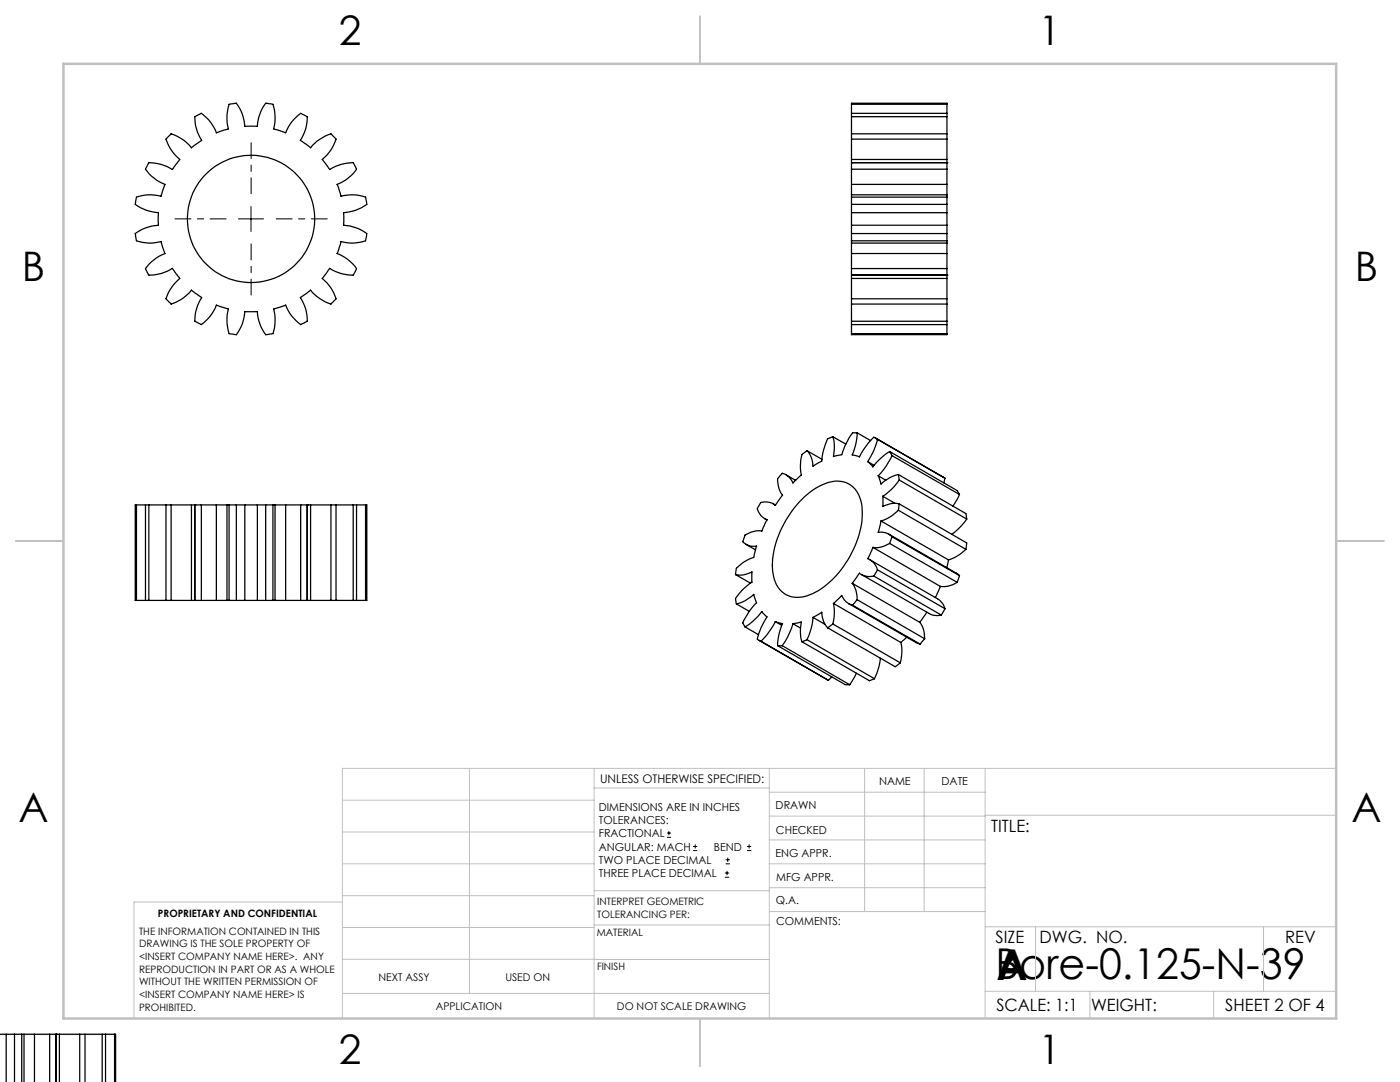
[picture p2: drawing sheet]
<svg xmlns="http://www.w3.org/2000/svg" width="279mm" height="216mm" viewBox="0 0 279 216" stroke-linecap="round" stroke-linejoin="round" font-family="sans-serif">
<g fill="none" stroke="#000" stroke-width=".2">
<path d="M47.6 43.7h5M50.1 41.2v5M133.1 167.1h.8M133.1 166.2h.8M133.5 165.8v.9M138.3 169.7h.8M138.3 168.9h.8M138.7 168.5v.8M144.7 175h.8M144.7 174.2h.8M144.8 172.4h.9M144.8 171.6h.9"/>
<path d="M145.1 173.8v.8M145.2 171.1v.9M149.1 169.7h.8M149.1 168.9h.8M149.5 168.5v.8"/>
</g>
<path d="M50.1 38.7v-10.2M45.1 43.7h-10.2M50.1 48.7v10.2M55.1 43.7h10.2" fill="none" stroke="#000" stroke-width=".2" stroke-dasharray="15.2 1.3 1.3 1.3" stroke-dashoffset="12"/>
<g fill="none" stroke="#c0c0c0" stroke-width=".2">
<path d="M68.3 159.7h50.3M93.7 153.3v44.9M118.6 153.3v49.9M118.6 157.2h34.9M153.5 153.3v49.9M153.5 158.1h43.1M172.5 153.3v28.6M184.4 153.3v28.6M196.6 153.3v49.9M266.7 153.3h-198.4v49.9M68.3 178.7h50.3M68.3 172.4h50.3"/>
<path d="M68.3 166h50.3M68.3 180h-41.6v23.2M118.6 177.7h35M153.5 167.6h43.1M153.5 162.8h43.1M153.5 172.4h43.1M153.5 177.1h43.1M196.6 162.7h70.1M68.3 198.2h85.2M68.3 191.4l85.2 .1M68.3 185.1h50.3M118.6 184.6h35"/>
<path d="M153.6 181.9h43M196.6 197.8h70.1M196.6 184.9h70.1M206.7 184.9v12.9M217.5 197.8v5.4M242.2 197.8v5.4M252.2 184.9v12.9"/>
</g>
<path d="M139.7 3.2v9.5M3.1 107.9h9.6M266.7 107.9h9.5M139.7 203.2v9.6" fill="none" stroke="#c0c0c0" stroke-width=".25"/>
<path d="M12.7 12.7h254v190.5h-254z" fill="none" stroke="#c0c0c0" stroke-width=".5"/>
<g fill="none" stroke="#000" stroke-width=".25">
<path d="M33.6 27.2l.5-.5a8.2 8.2 0 0 1 4.1 2.8l2.1-1.5a8.8 8.8 0 0 1-1.4-4.7l1.3-.7a8.4 8.4 0 0 1 3 3.9l2.4-.8a8.7 8.7 0 0 1 .1-4.9l1.5-.2a8.3 8.3 0 0 1 1.7 4.6h2.5a8.6 8.6 0 0 1 1.6-4.6l1.5 .2a8.7 8.7 0 0 1 .1 4.9l2.4 .8a8.4 8.4 0 0 1 3-3.9l1.3 .7a8.1 8.1 0 0 1-1.4 4.7l2.1 1.5a8.7 8.7 0 0 1 4-2.8l1.1 1.1a8.3 8.3 0 0 1-2.8 4l1.5 2a8.8 8.8 0 0 1 4.7-1.3l.7 1.3a8.3 8.3 0 0 1-3.9 3l.8 2.4a8.3 8.3 0 0 1 4.9 .1l.2 1.5a8.6 8.6 0 0 1-4.6 1.6v2.5a8.6 8.6 0 0 1 4.6 1.7l-.2 1.4a7.9 7.9 0 0 1-4.9 .2l-.8 2.4a8.5 8.5 0 0 1 3.9 3l-.7 1.3a8.4 8.4 0 0 1-4.7-1.3l-1.5 2a8.3 8.3 0 0 1 2.8 4l-1.1 1.1a8.7 8.7 0 0 1-4-2.8l-2.1 1.5a8.1 8.1 0 0 1 1.4 4.7l-1.3 .7a8.4 8.4 0 0 1-3-3.9l-2.4 .8a8.7 8.7 0 0 1-.1 4.9l-1.5 .2a8.6 8.6 0 0 1-1.6-4.6h-2.5a8.3 8.3 0 0 1-1.7 4.6l-1.5-.2a8.7 8.7 0 0 1-.1-4.9l-2.4-.8a8.4 8.4 0 0 1-3 3.9l-1.3-.7a8.8 8.8 0 0 1 1.4-4.7l-2.1-1.5a8.2 8.2 0 0 1-4.1 2.8l-1-1.1a8.9 8.9 0 0 1 2.8-4l-1.5-2a8.2 8.2 0 0 1-4.7 1.3l-.7-1.3a9 9 0 0 1 3.9-3l-.8-2.4a7.9 7.9 0 0 1-4.9-.2l-.2-1.4a8.6 8.6 0 0 1 4.6-1.7v-2.5a8.6 8.6 0 0 1-4.6-1.6l.2-1.5a8.3 8.3 0 0 1 4.9-.1l.8-2.4a8.8 8.8 0 0 1-3.9-3l.7-1.3a8.6 8.6 0 0 1 4.7 1.3l1.5-2a8.9 8.9 0 0 1-2.8-4zM169.9 39.3v1.5M169.9 38.9v.4M169.9 32.5v1.3M169.9 33.8v3M169.9 32.5h.1M169.9 36.8v2.1M169.9 26.7v1.1M169.9 27.8v4M169.9 31.8v.7M169.9 23.3v3.4M169.9 22.6v.7"/>
<path d="M169.9 20.8v1.8M169.9 20.8v-.2h19.1v.2M169.9 38.9h19.1M169.9 32.5h19.1M169.9 39.3h19.1M169.9 33.8h19.1M169.9 36.8h19.1M169.9 26.7h19.1M169.9 27.8h19.1M169.9 31.8h19.1M169.9 23.3h19.1M169.9 22.6h19.1"/>
<path d="M169.9 20.8h19.1M189 39.3v1.5M189 38.9v.4M189 32.5v1.3M189 33.8v3M189 32.5h.1M189 36.8v2.1M189 26.7v1.1M189 27.8v4M189 31.8v.7M189 23.3v3.4M189 22.6v.7"/>
<path d="M189 20.8v1.8M169.9 44.9v1.7M169.9 46.6v1.4M169.9 40.8v1.6M169.9 48v.5M169.9 53.6v1.3M169.9 50.6v3M169.9 54.9h.1M169.9 42.4v2.5M169.9 48.5v2.1M169.9 59.6v1.1M169.9 55.6v4"/>
<path d="M169.9 54.9v.7M169.9 48.5h19.1M169.9 54.9h19.1M169.9 44.9h19.1M169.9 46.6h19.1M169.9 48h19.1M169.9 40.8h19.1M169.9 42.4h19.1M169.9 53.6h19.1M169.9 50.6h19.1M169.9 59.6h19.1M169.9 55.6h19.1"/>
<path d="M189 44.9v1.7M189 46.6v1.4M189 40.8v1.6M189 48v.5M189 53.6v1.3M189 50.6v3M189 54.9h.1M189 42.4v2.5M189 48.5v2.1M189 59.6v1.1M189 55.6v4M189 54.9v.7"/>
<path d="M169.9 60.7v3.4M169.9 64.1v.7M169.9 64.8v1.8M169.9 66.6v.2h19.1v-.2M169.9 60.7h19.1M169.9 64.1h19.1M169.9 64.8h19.1M169.9 66.6h19.1M189 60.7v3.4M189 64.1v.7M189 64.8v1.8M156.9 94.8l1.9 1"/>
<path d="M160.5 99.1a9.7 9.7 0 0 1 7.4-3 5.1 5.1 0 0 1 4.1 4.8 18.2 18.2 0 0 1-4.1 12.7 13.8 13.8 0 0 1-7.8 5.5 4.9 4.9 0 0 1-5.8-4.5 17.6 17.6 0 0 1 3.8-12.7zM161 89.9l-.2 .2a2.11 2.11 0 0 0-1 2.3l.1 2.4-1.6 1.6a3.1 3.1 0 0 0-2.2-2l-.3 .4a1.67 1.67 0 0 0-.5 2.1l.3 .9 .6 1-1.5 2.1a2.83 2.83 0 0 0-2.9-.5l-.2 .3a1.19 1.19 0 0 0 .1 1.9l.5 .6 .9 .5M161 89.9l3 1.8M166.2 87.1l-.3 .1a1.62 1.62 0 0 0-1.2 1.5l-.5 1.7-.2 1.6-1.8 1a4.5 4.5 0 0 0-1.2-3.1M166.2 87.1l2.6 1.5M171.1 86.4h-.8a11.9 11.9 0 0 0-2.3 4.3l-1.7 .4a7.9 7.9 0 0 0-.1-4M171.1 86.4a11.2 11.2 0 0 1-1 4.4l1.4 .4a12.2 12.2 0 0 1 3-3.9l.6 .4M171.1 86.4l2.6 1.5M173.2 92.1l1.2 .8M174.8 87.4l13.8 8M175.1 87.7a13.2 13.2 0 0 1-1.9 4.4M175.1 87.7l13.5 7.7"/>
<path d="M175.3 94.9l1.5 .9M176.2 99v2.1a4.5 4.5 0 0 1 3.3-.6M176.2 99l2.4 1.4M177.6 90.1a12.7 12.7 0 0 0-3.4 3.1l-1-1.1M177.6 90.1l.4 .8M177.6 90.1l13.4 7.8 .5 .8M178 90.9a13.3 13.3 0 0 1-2.7 4M178 90.9l13.5 7.8M179.3 94.7a7.1 7.1 0 0 0-3.5 1.9l-.5-1.7M179.3 94.7l.2 1.1M179.3 94.7l13.5 7.8 .1 1.1M179.5 95.8a11.3 11.3 0 0 1-3.3 3.2"/>
<path d="M179.5 95.8l13.4 7.8M188.6 95.4l-.3 .9M191.5 98.7l-1.3 2.3M27.2 100.8h1.8M27.2 119.8h1.8M27.2 100.8h-.2v19h.2M27.2 100.8v19M29 100.8h.7M29 119.8h.7M29 100.8v19M29.7 100.8h3.4M29.7 119.8h3.4"/>
<path d="M29.7 100.8v19M33.1 100.8h1M33.1 119.8h1M33.1 100.8v19M34.1 100.8h4.1M34.1 119.8h4.1M34.1 100.8v19M38.2 100.8h.7M38.2 119.8h.7M38.2 100.8v19M38.9 100.8h1.3M38.9 119.8h1.3"/>
<path d="M38.9 100.8h.1M38.9 119.8h.1M38.9 100.8v19M40.2 100.8h3M40.2 119.8h3M40.2 100.8v19M43.2 100.8h2.1M43.2 119.8h2.1M43.2 100.8v19M45.3 100.8h.4M45.3 119.8h.4M45.3 100.8v19"/>
<path d="M45.7 100.8h1.5M45.7 119.8h1.5M45.7 100.8v19M47.2 100.8h1.7M47.2 119.8h1.7M47.2 100.8v19M48.9 100.8h2.5M48.9 119.8h2.5M48.9 100.8v19M51.4 100.8h1.6M51.4 119.8h1.6M51.4 100.8v19"/>
<path d="M53 100.8h1.5M53 119.8h1.5M53 100.8v19M54.5 100.8h.4M54.5 119.8h.4M54.5 100.8v19M54.9 100.8h2.1M54.9 119.8h2.1M54.9 100.8v19M57 100.8h3M57 119.8h3M57 100.8v19"/>
<path d="M60 100.8h1.3M60 119.8h1.3M60 100.8v19M61.3 100.8h.1M61.3 119.8h.1M61.3 100.8h.7M61.3 119.8h.7M61.3 100.8v19M62 100.8h4M62 119.8h4M62 100.8v19M66 100.8h1.1"/>
<path d="M66 119.8h1.1M66 100.8v19M67.1 100.8h3.4M67.1 119.8h3.4M67.1 100.8v19M70.5 100.8h.7M70.5 119.8h.7M70.5 100.8v19M71.2 100.8h1.8M71.2 119.8h1.8M71.2 100.8v19M73 100.8h.2v19h-.2"/>
<path d="M73 100.8v19M146.8 114.7a4.5 4.5 0 0 0 3.3-.6v2.1a9.9 9.9 0 0 0-3.3 3.4l.2 .9M146.8 114.7l3 1.6M148.9 108.6l1.9 1.1M152.6 103.5l.5 .3M153.1 103.7l-1.1 2.3a4.4 4.4 0 0 0-3.4 .9l-.3 1.1a1.39 1.39 0 0 0 1.1 .9l1.6 .1-.6 2.2a7.3 7.3 0 0 0-3.5 2.3l-.1 1.2M154.3 100.5l.5 .3M170.1 116.4a5 5 0 0 1 1 3.3M170.1 116.4l13.5 7.8M171.1 119.7l-1 1.1M171.1 119.7l13.4 7.8M171.9 114.7l13.7 7.8 .7 .3 1.6-.1"/>
<path d="M173.6 111.7l13.7 7.9 .8 .8 .5 1.1M174.2 109.2l-1 2.3a3.1 3.1 0 0 1 1.9 2.2M174.2 109.2l13.5 7.8M174.4 114.9a3.3 3.3 0 0 1-2.9-.5l-1.4 2M174.4 114.9l13.5 7.8M175.1 113.7l-.7 1.2M175.1 113.7l13.5 7.8M175.8 104l-.5 2.2a2.98 2.98 0 0 1 2.7 .9M175.8 104l13.5 7.7M177.4 106.6l13.5 7.8 .6 .5M177.6 108.4a5.1 5.1 0 0 1-3.4 .8M177.6 108.4l13.4 7.8"/>
<path d="M178 107.1l-.4 1.3M178 107.1l13.5 7.8M179.3 101.8a8.2 8.2 0 0 1-3.5 2.2M179.3 101.8l13.5 7.8M179.5 100.5l-.2 1.3M179.5 100.5l13.4 7.8-.1 1.3M187.7 117l-1 2.2M189.3 111.7l-.4 1.6M191 116.2a5 5 0 0 1-3.3 .8M191.5 114.9l-.5 1.3M192.8 109.6a8.6 8.6 0 0 1-3.5 2.1M192.9 103.6a13 13 0 0 1-2.9 3"/>
<path d="M147 120.5a7.1 7.1 0 0 0 3.4-1.9l.6 1.7a11.5 11.5 0 0 0-2.7 4.1l.4 .7M147 120.5l2.5 1.5M148.7 125.1l2.7 1.5M151.5 127.8l13.8 7.9M154.7 124l1.5 .4a11.2 11.2 0 0 0-1 4.4M154.7 124a12.2 12.2 0 0 1-2.9 3.9l-.6-.3a11.2 11.2 0 0 1 1.9-4.5l-1.1-1.1a12.7 12.7 0 0 1-3.3 3.1M154.7 124l1.3 .8M155.2 128.8h.9M155.2 128.8l13.5 7.8h.9M156.1 128.8l13.5 7.8M158.3 124.5l1.6-.4a7.9 7.9 0 0 0 .2 4M158.3 124.5a14.6 14.6 0 0 1-2.2 4.3"/>
<path d="M158.3 124.5l1.4 .8M160.1 128.1l13.4 7.7 1-.4M161 127.6l-.9 .5M161 127.6l13.5 7.8M162.2 123.2l1.8-1a4.7 4.7 0 0 0 1.2 3.1M162.2 123.2a11.7 11.7 0 0 1-1.2 4.4M162.2 123.2l2.5 1.4M165 135.5l.3 .2M165.2 125.3l13.4 7.7 1.1-.7M166 135.1l-.7 .6M166.2 124.5l-1 .8M166.2 124.5l13.5 7.8"/>
<path d="M166.3 120.4l1.7-1.6a3.1 3.1 0 0 0 2.1 2M166.3 120.4a8.7 8.7 0 0 1-.1 4.1M166.3 120.4l13.5 7.8M169.4 120.4l13.4 7.8 .8 .3M170.1 120.8l13.5 7.7M170.9 134.3l-1.3 2.3M175.7 131.3a11.4 11.4 0 0 1-1.2 4.1M179.8 128.2a8 8 0 0 1-.1 4.1M180.9 127.1l-1.1 1.1M183.6 124.2a5 5 0 0 1 .9 3.3M184.5 127.5l-.9 1M185 122.2l-1.4 2"/>
<path d="M188.6 121.5l-.7 1.2M0 206.4h1.2M1.2 206.4h1.7M1.2 206.4v9.5M2.9 206.4h1.4M2.9 206.4v9.5M4.3 206.4h.5M4.3 206.4v9.5M4.8 206.4h2.1M4.8 206.4v9.5M6.9 206.4h3M6.9 206.4v9.5"/>
<path d="M9.9 206.4h1.3M9.9 206.4v9.5M11.2 206.4h.1M11.2 206.4h.7M11.2 206.4v9.5M11.9 206.4h4M11.9 206.4v9.5M15.9 206.4h1.1M15.9 206.4v9.5M17 206.4h3.4M17 206.4v9.5M20.4 206.4h.7"/>
<path d="M20.4 206.4v9.5M21.1 206.4h1.8M21.1 206.4v9.5M22.9 206.4h.2v9.5M22.9 206.4v9.5"/>
<circle cx="50.1" cy="43.7" r="12.7"/>
</g>
<g font-size="8.5">
<text x="198.7" y="195.4">Bore-0.125-N-39</text>
<text x="198.9" y="195.5">A</text>
</g>
<g font-size="8.1">
<text x="67.6" y="8.9">2</text>
<text x="207.3" y="8.9">1</text>
<text x="4.4" y="56.2">B</text>
<text x="270.4" y="56.2">B</text>
<text x="3.7" y="164.1">A</text>
<text x="269.7" y="164.1">A</text>
<text x="67.6" y="212.4">2</text>
<text x="207.3" y="212.4">1</text>
</g>
<g font-size="3.4">
<text x="197.8" y="166">TITLE:</text>
<text x="198.7" y="188.1">SIZE</text>
<text x="207.5" y="188.1">DWG. NO.</text>
<text x="256.5" y="188.2">REV</text>
<text x="198.8" y="201.7">SCALE: 1:1</text>
<text x="217.7" y="201.8">WEIGHT:</text>
<text x="244.5" y="201.7">SHEET 2 OF 4</text>
</g>
<text font-size="2.4" x="119.8" y="156.2">UNLESS OTHERWISE SPECIFIED:</text>
<g font-size="2.2">
<text x="119.5" y="161.8">DIMENSIONS ARE IN INCHES</text>
<text x="154.8" y="161.4">DRAWN</text>
<text x="175.4" y="156.6">NAME</text>
<text x="187.9" y="156.7">DATE</text>
<text x="119.5" y="164.4">TOLERANCES:</text>
<text x="119.5" y="167.1">FRACTIONAL</text>
<text x="154.9" y="166.3">CHECKED</text>
<text x="119.5" y="169.7">ANGULAR: MACH</text>
<text x="119.5" y="172.4">TWO PLACE DECIMAL</text>
<text x="142.5" y="169.7">BEND</text>
<text x="154.8" y="171">ENG APPR.</text>
<text x="119.5" y="175">THREE PLACE DECIMAL</text>
<text x="154.9" y="175.7">MFG APPR.</text>
<text x="154.9" y="180.4">Q.A.</text>
<text x="154.9" y="184.6">COMMENTS:</text>
</g>
<g font-size="2.1">
<text x="75.5" y="195.7">NEXT ASSY</text>
<text x="100.9" y="195.7">USED ON</text>
<text x="86.9" y="201.5">APPLICATION</text>
<text x="123.1" y="201.6">DO NOT SCALE DRAWING</text>
</g>
<g font-size="2">
<text x="31.5" y="182.9">PROPRIETARY AND CONFIDENTIAL</text>
<text x="119.2" y="180.6">INTERPRET GEOMETRIC</text>
<text x="119.2" y="183.1">TOLERANCING PER:</text>
<text x="27.8" y="186.5">THE INFORMATION CONTAINED IN THIS</text>
<text x="27.8" y="189">DRAWING IS THE SOLE PROPERTY OF</text>
<text x="27.8" y="191.6">&lt;INSERT COMPANY NAME HERE&gt;. ANY</text>
<text x="119.1" y="186.7">MATERIAL</text>
<text x="27.8" y="194.1">REPRODUCTION IN PART OR AS A WHOLE</text>
<text x="27.8" y="196.6">WITHOUT THE WRITTEN PERMISSION OF</text>
<text x="119.1" y="193.5">FINISH</text>
<text x="27.8" y="199.1">&lt;INSERT COMPANY NAME HERE&gt; IS</text>
<text x="27.8" y="201.7">PROHIBITED.</text>
</g>
</svg>
